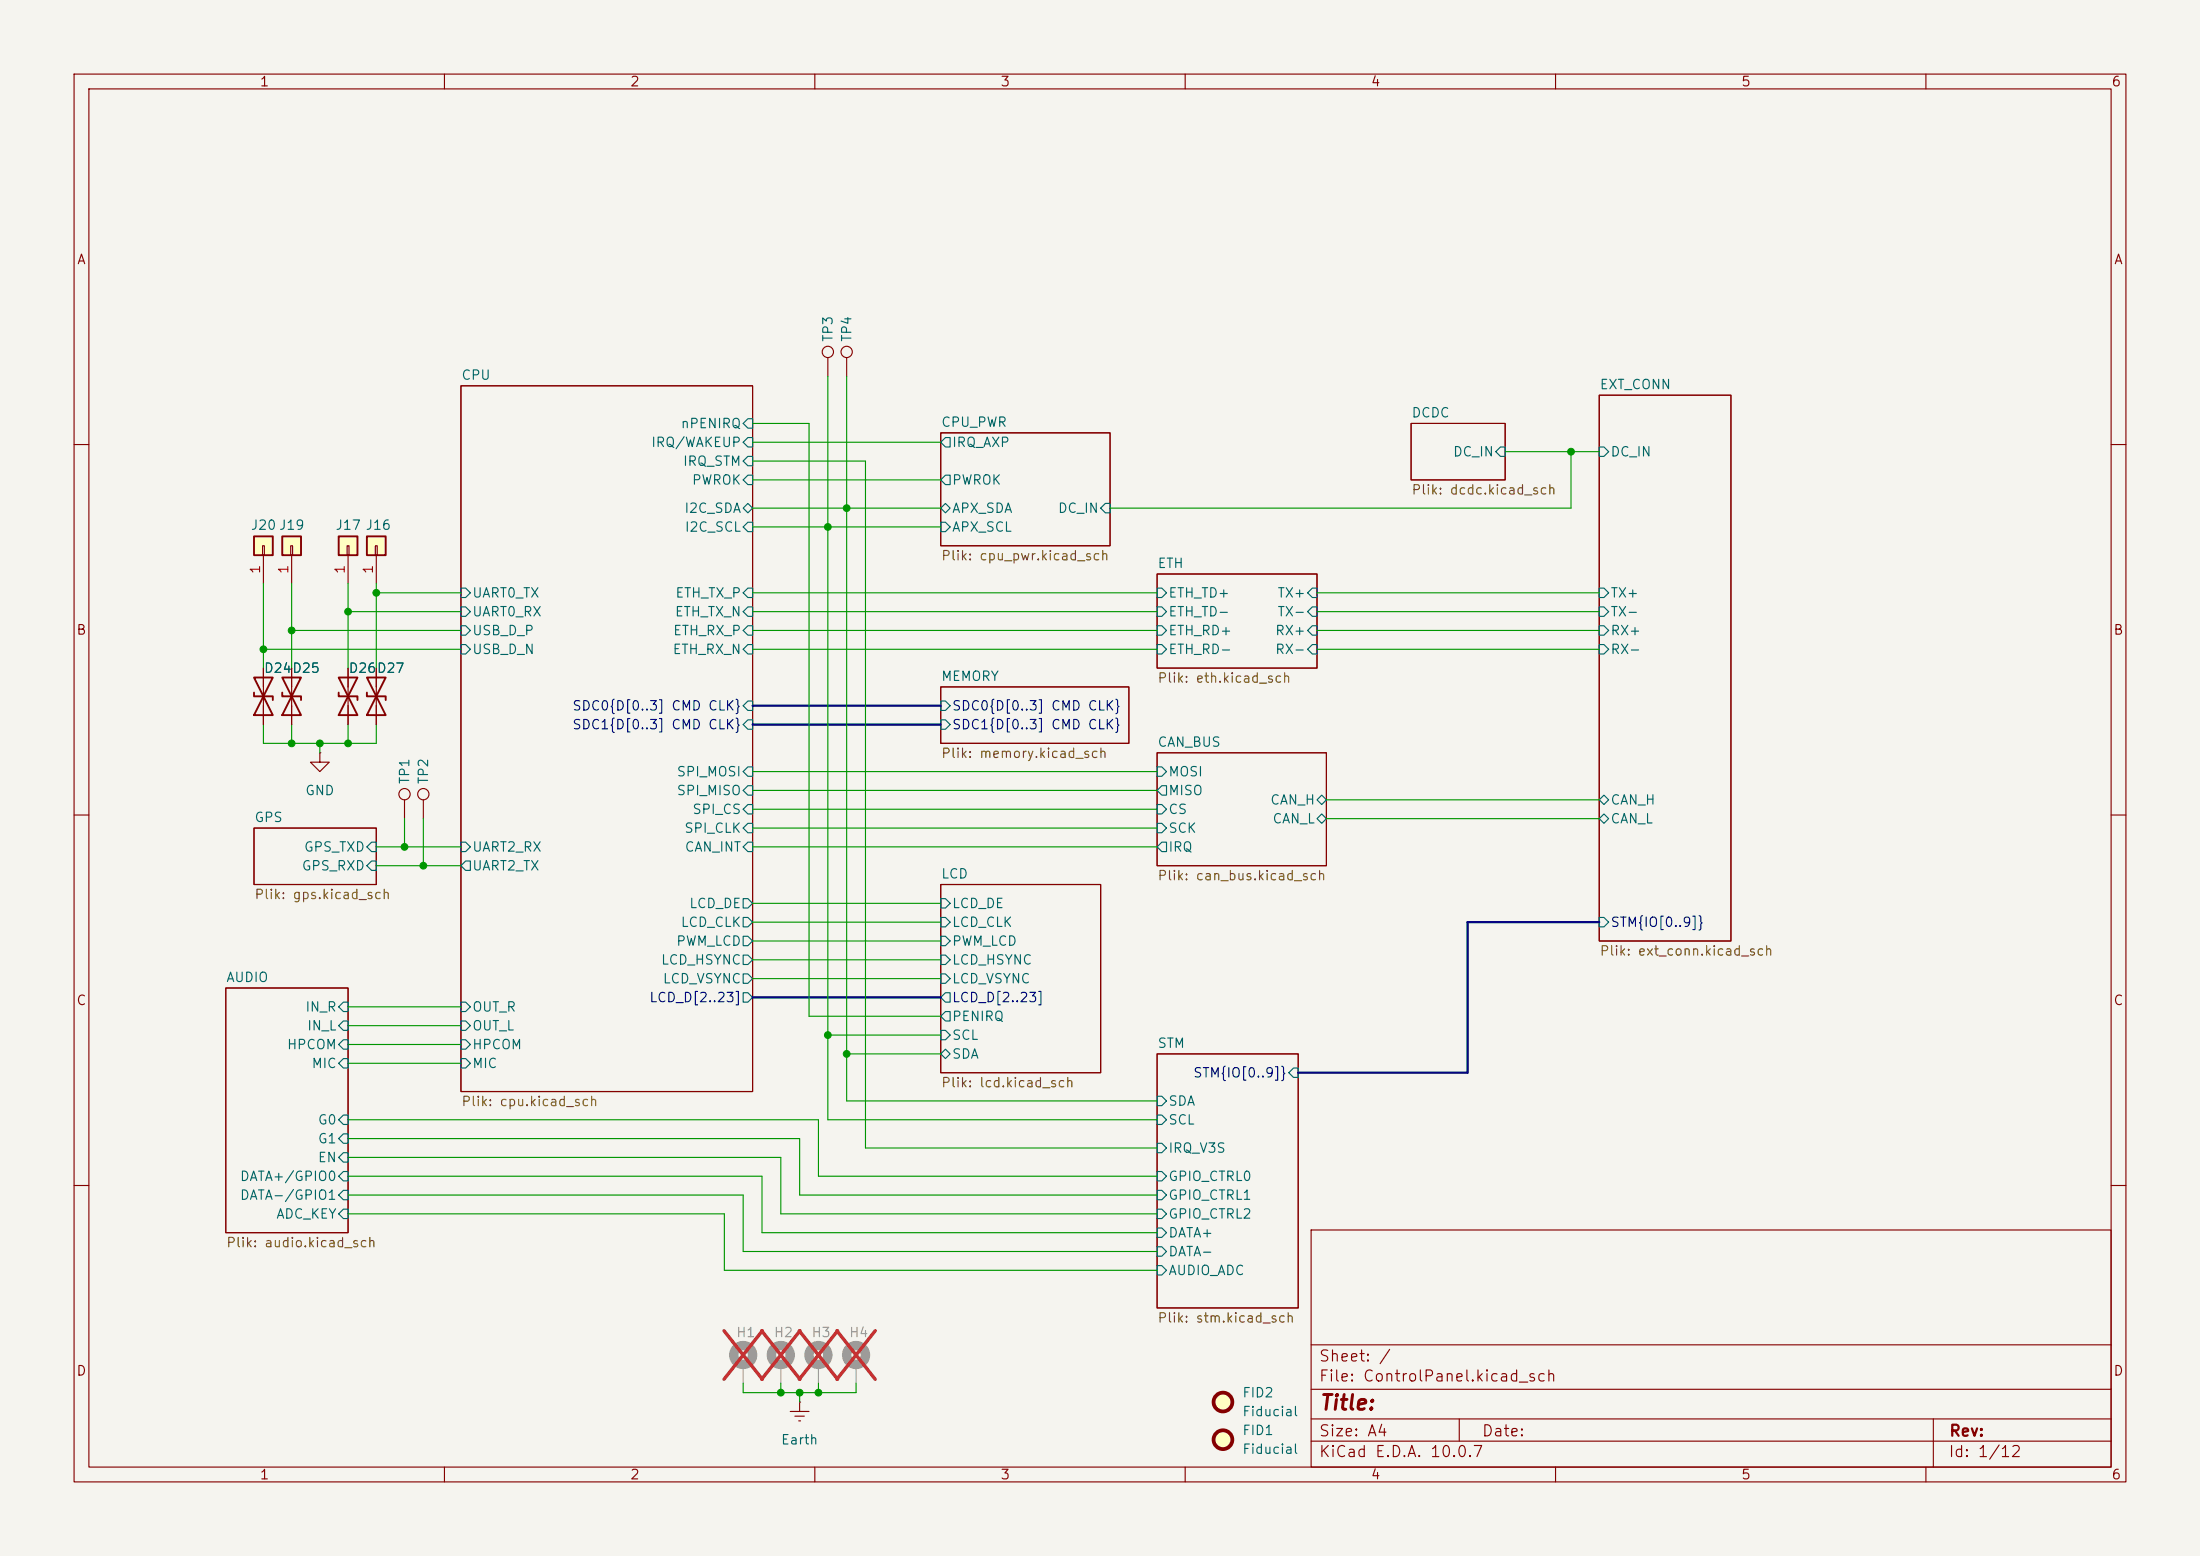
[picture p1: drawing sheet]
<svg xmlns="http://www.w3.org/2000/svg" width="297mm" height="210mm" viewBox="0 0 297 210" stroke-linecap="round" stroke-linejoin="round" font-family="sans-serif">
<path d="M0 0h297v210h-297z" fill="#f5f4ef" stroke="#f5f4ef" stroke-width=".14"/>
<g fill="none" stroke="#840000" stroke-width=".15">
<path d="M10 10h277v190h-277zM12 12h273v186h-273zM60 10v2M110 10v2M160 10v2M210 10v2M260 10v2M62.2 52.1h39.4v95.2h-39.4zM127 58.4h22.9v15.3h-22.9zM190.5 57.2h12.7v7.6h-12.7zM215.9 53.3h17.8v73.7h-17.8zM10 60h2"/>
<path d="M156.2 77.5h21.6v12.7h-21.6zM285 60h2M127 92.7h25.4v7.6h-25.4zM10 110h2M34.3 111.8h16.5v7.6h-16.5zM127 119.4h21.6v25.4h-21.6zM156.2 101.6h22.9v15.2h-22.9zM285 110h2M30.5 133.4h16.5v33h-16.5zM156.2 142.2h19.1v34.3h-19.1zM10 160h2M177 166h108v32h-108z"/>
<path d="M285 160h2M60 198v2M110 198v2M160 198v2M177 194.5h108M177 191.5h108M177 187.5h108M177 181.5h108M197 191.5v3M210 198v2M260 198v2M261 191.5v6.5"/>
</g>
<g fill="none" stroke="#006464" stroke-width=".15">
<path d="M100.3 59.7l.7-.6h.6v1.2h-.6zM101 56.5h.6v1.3h-.6l-.7-.6zM127.6 59.1h.7v1.2h-.7l-.6-.6zM62.2 79.4h.7l.6 .6-.6 .6h-.7zM100.3 71.1l.7-.6h.6v1.3h-.6zM100.3 68.6l.7-.7 .6 .7-.6 .6zM100.3 64.8l.7-.7h.6v1.3h-.6zM101 79.4h.6v1.2h-.6l-.7-.6zM101 61.6h.6v1.3h-.6l-.7-.7zM127 70.5h.6l.7 .6-.7 .7h-.6zM127 68.6l.6-.7 .7 .7-.7 .6zM127.6 64.1h.7v1.3h-.7l-.6-.6z"/>
<path d="M149.2 67.9h.7v1.3h-.7l-.6-.6zM156.2 79.4h.6l.7 .6-.7 .6h-.6zM177.2 79.4h.6v1.2h-.6l-.7-.6zM202.6 60.3h.6v1.3h-.6l-.7-.6zM215.9 60.3h.6l.7 .7-.7 .6h-.6zM215.9 79.4h.6l.7 .6-.7 .6h-.6zM62.2 87h.7l.6 .6-.6 .7h-.7zM62.2 84.5h.7l.6 .6-.6 .6h-.7zM62.2 81.9h.7l.6 .7-.6 .6h-.7zM100.3 82.6l.7-.7h.6v1.3h-.6zM100.3 95.3l.7-.7h.6v1.3h-.6zM101 87h.6v1.3h-.6l-.7-.7z"/>
<path d="M101 84.5h.6v1.2h-.6l-.7-.6zM101 97.2h.6v1.2h-.6l-.7-.6zM127 94.6h.6l.7 .7-.7 .6h-.6zM127 97.2h.6l.7 .6-.7 .6h-.6zM156.2 84.5h.6l.7 .6-.7 .6h-.6zM156.2 87h.6l.7 .6-.7 .7h-.6zM156.2 81.9h.6l.7 .7-.7 .6h-.6zM177.2 84.5h.6v1.2h-.6l-.7-.6zM177.2 87h.6v1.3h-.6l-.7-.7zM177.2 81.9h.6v1.3h-.6l-.7-.6zM215.9 84.5h.6l.7 .6-.7 .6h-.6zM215.9 87h.6l.7 .6-.7 .7h-.6z"/>
<path d="M215.9 81.9h.6l.7 .7-.7 .6h-.6zM50.2 116.2h.6v1.3h-.6l-.7-.7zM50.2 113.7h.6v1.2h-.6l-.7-.6zM62.2 113.7h.7l.6 .6-.6 .6h-.7zM62.9 116.2h.6v1.3h-.6l-.7-.7zM100.3 106.7l.7-.7h.6v1.3h-.6zM101 113.7h.6v1.2h-.6l-.7-.6zM101 111.1h.6v1.3h-.6l-.7-.6zM101 108.6h.6v1.3h-.6l-.7-.7zM101 103.5h.6v1.3h-.6l-.7-.7zM156.2 103.5h.6l.7 .6-.7 .7h-.6zM156.2 108.6h.6l.7 .6-.7 .7h-.6z"/>
<path d="M156.2 111.1h.6l.7 .7-.7 .6h-.6zM156.8 113.7h.7v1.2h-.7l-.6-.6zM156.8 106h.7v1.3h-.7l-.6-.6zM177.8 108l.6-.7 .7 .7-.7 .6zM177.8 110.5l.6-.6 .7 .6-.7 .6zM215.9 108l.6-.7 .7 .7-.7 .6zM215.9 110.5l.6-.6 .7 .6-.7 .6zM46.4 137.8h.6v1.3h-.6l-.7-.7zM46.4 135.3h.6v1.2h-.6l-.7-.6zM62.2 137.8h.7l.6 .6-.6 .7h-.7zM62.2 135.3h.7l.6 .6-.6 .6h-.7zM100.3 126.4h.7l.6 .6-.6 .6h-.7z"/>
<path d="M100.3 123.8h.7l.6 .7-.6 .6h-.7zM100.3 121.3h.7l.6 .6-.6 .7h-.7zM100.3 134h.7l.6 .6-.6 .7h-.7zM100.3 128.9h.7l.6 .6-.6 .7h-.7zM100.3 131.4h.7l.6 .7-.6 .6h-.7zM127 123.8h.6l.7 .7-.7 .6h-.6zM127 121.3h.6l.7 .6-.7 .7h-.6zM127 128.9h.6l.7 .6-.7 .7h-.6zM127 131.4h.6l.7 .7-.7 .6h-.6zM127 126.4h.6l.7 .6-.7 .6h-.6zM127 139.1h.6l.7 .6-.7 .6h-.6zM127.6 134h.7v1.3h-.7l-.6-.7z"/>
<path d="M127.6 136.5h.7v1.3h-.7l-.6-.6zM215.9 123.8h.6l.7 .7-.7 .6h-.6zM46.4 158.1h.6v1.3h-.6l-.7-.6zM46.4 155.6h.6v1.2h-.6l-.7-.6zM46.4 140.3h.6v1.3h-.6l-.7-.6zM46.4 142.9h.6v1.2h-.6l-.7-.6zM46.4 150.5h.6v1.3h-.6l-.7-.7zM46.4 153h.6v1.3h-.6l-.7-.6zM62.2 140.3h.7l.6 .7-.6 .6h-.7zM62.2 142.9h.7l.6 .6-.6 .6h-.7zM127.6 141.6l.7 .6-.7 .7-.6-.7zM156.2 154.3h.6l.7 .6-.7 .7h-.6z"/>
<path d="M156.2 150.5h.6l.7 .6-.7 .7h-.6zM156.2 148h.6l.7 .6-.7 .6h-.6zM156.2 158.1h.6l.7 .7-.7 .6h-.6zM174.6 144.1h.7v1.3h-.7l-.6-.6zM46.4 160.7h.6v1.2h-.6l-.7-.6zM46.4 163.2h.6v1.3h-.6l-.7-.7zM156.2 170.8h.6l.7 .7-.7 .6h-.6zM156.2 165.7h.6l.7 .7-.7 .6h-.6zM156.2 168.3h.6l.7 .6-.7 .6h-.6zM156.2 160.7h.6l.7 .6-.7 .6h-.6zM156.2 163.2h.6l.7 .6-.7 .7h-.6z"/>
</g>
<path d="M34.3 72.4h2.5v2.5h-2.5z" fill="#ffffc2"/>
<path d="M34.3 72.4h2.5v2.5h-2.5z" fill="none" stroke="#840000" stroke-width=".25"/>
<path d="M35.4 73.7h.3v1.2h-.3zM35.6 74.9v3.8" fill="none" stroke="#840000" stroke-width=".15"/>
<path d="M38.1 72.4h2.5v2.5h-2.5z" fill="#ffffc2"/>
<path d="M38.1 72.4h2.5v2.5h-2.5z" fill="none" stroke="#840000" stroke-width=".25"/>
<path d="M39.2 73.7h.3v1.2h-.3zM39.4 74.9v3.8" fill="none" stroke="#840000" stroke-width=".15"/>
<path d="M45.7 72.4h2.6v2.5h-2.6z" fill="#ffffc2"/>
<path d="M45.7 72.4h2.6v2.5h-2.6z" fill="none" stroke="#840000" stroke-width=".25"/>
<path d="M46.9 73.7h.2v1.2h-.2zM47 74.9v3.8" fill="none" stroke="#840000" stroke-width=".15"/>
<path d="M49.5 72.4h2.6v2.5h-2.6z" fill="#ffffc2"/>
<path d="M49.5 72.4h2.6v2.5h-2.6zM34.3 91.4h2.5l-2.5 5.1h2.5zM34.3 93.5v.5h2.5v.5M38.1 91.4h2.5l-2.5 5.1h2.5zM38.1 93.5v.5h2.5v.5M45.7 91.4h2.6l-2.6 5.1h2.6zM45.7 93.5v.5h2.6v.5M49.5 91.4h2.6l-2.6 5.1h2.6zM49.5 93.5v.5h2.6v.5" fill="none" stroke="#840000" stroke-width=".25"/>
<g fill="none" stroke="#840000" stroke-width=".15">
<path d="M111.8 48.3v2.5M114.3 48.3v2.5M50.7 73.7h.2v1.2h-.2zM50.8 74.9v3.8M35.6 90.2v7.6M39.4 90.2v7.6M47 90.2v7.6M50.8 90.2v7.6M43.2 101.6v1.3h1.2l-1.2 1.2-1.3-1.2h1.3M43.2 101.6h.1M54.6 108v2.5M57.1 108v2.5"/>
<path d="M106.7 190.5h2.5M107.3 191.1h1.3M107.8 191.8h.3M107.9 189.2h.1M107.9 189.2v1.3"/>
<circle cx="111.8" cy="47.5" r=".76"/>
<circle cx="114.3" cy="47.5" r=".76"/>
<circle cx="54.6" cy="107.2" r=".76"/>
<circle cx="57.1" cy="107.2" r=".76"/>
</g>
<g fill="none" stroke="#9c9b98" stroke-width="1.3">
<circle cx="100.3" cy="182.9" r="1.27"/>
<circle cx="105.4" cy="182.9" r="1.27"/>
<circle cx="110.5" cy="182.9" r="1.27"/>
<circle cx="115.6" cy="182.9" r="1.27"/>
</g>
<path d="M100.3 184.2v2.5M105.4 184.2v2.5M110.5 184.2v2.5M115.6 184.2v2.5" fill="none" stroke="#9c9b98" stroke-width=".15"/>
<path d="M97.7 179.6l5.2 6.6M102.8 179.6l5.2 6.6M102.9 179.6l-5.2 6.6M107.9 179.6l5.2 6.6M108 179.6l-5.2 6.6M113 179.6l5.2 6.6M113.1 179.6l-5.2 6.6M118.2 179.6l-5.2 6.6" fill="none" stroke="#e12e31" stroke-width=".46"/>
<g fill="#ffffc2" stroke="#ffffc2" stroke-width=".14">
<circle cx="165.1" cy="194.3" r="1.27"/>
<circle cx="165.1" cy="189.2" r="1.27"/>
</g>
<g fill="none" stroke="#840000" stroke-width=".51">
<circle cx="165.1" cy="189.2" r="1.27"/>
<circle cx="165.1" cy="194.3" r="1.27"/>
</g>
<path d="M101.6 95.3h25.4M101.6 97.8h25.4M101.6 134.6h25.4M215.9 124.5h-17.8v20.3h-22.8" fill="none" stroke="#000084" stroke-width=".3"/>
<g fill="none" stroke="#009600" stroke-width=".15">
<path d="M101.6 57.2h7.6v80h17.8M101.6 59.7h25.4M111.8 50.8v100.3h44.4M114.3 50.8v97.8h41.9M35.6 78.7v11.5M39.4 78.7v11.5M47 78.7v11.5M50.8 78.7v11.5M101.6 62.2h15.2v92.7h39.4M101.6 68.6h25.4M101.6 71.1h25.4M101.6 64.8h25.4"/>
<path d="M203.2 61h12.7M212.1 61v7.6h-62.2M35.6 87.6h26.6M35.6 97.8v2.5h15.2v-2.5M39.4 85.1h22.8M39.4 97.8v2.5M47 82.6h15.2M47 97.8v2.5M50.8 80h11.4M101.6 82.6h54.6M101.6 80h54.6M101.6 85.1h54.6"/>
<path d="M101.6 87.6h54.6M177.8 82.6h38.1M177.8 80h38.1M177.8 85.1h38.1M177.8 87.6h38.1M43.2 100.3v1.3M50.8 114.3h11.4M50.8 116.8h11.4M54.6 110.5v3.8M57.1 110.5v6.3M101.6 114.3h54.6M101.6 104.1h54.6"/>
<path d="M101.6 109.2h54.6M101.6 111.8h54.6M101.6 106.7h54.6M179.1 108h36.8M179.1 110.5h36.8M47 138.4h15.2M47 135.9h15.2M101.6 132.1h25.4M101.6 124.5h25.4M101.6 121.9h25.4M101.6 127h25.4M101.6 129.5h25.4"/>
<path d="M111.8 139.7h15.2M47 156.2h58.4v7.6h50.8M47 158.8h55.9v7.6h53.3M47 151.1h63.5v7.7h45.7M47 153.7h60.9v7.6h48.3M47 141h15.2M47 143.5h15.2M114.3 142.2h12.7M47 161.3h53.3v7.6h55.9M47 163.8h50.8v7.7h58.4M100.3 186.7v1.3h15.3v-1.3M105.4 186.7v1.3"/>
<path d="M107.9 188v1.2M110.5 186.7v1.3"/>
</g>
<g fill="#009600" stroke="#009600" stroke-width=".14">
<circle cx="39.4" cy="85.1" r=".46"/>
<circle cx="35.6" cy="87.6" r=".46"/>
<circle cx="47" cy="82.6" r=".46"/>
<circle cx="50.8" cy="80" r=".46"/>
<circle cx="111.8" cy="71.1" r=".46"/>
<circle cx="114.3" cy="142.2" r=".46"/>
<circle cx="111.8" cy="139.7" r=".46"/>
<circle cx="105.4" cy="188" r=".46"/>
<circle cx="114.3" cy="68.6" r=".46"/>
<circle cx="212.1" cy="61" r=".46"/>
<circle cx="47" cy="100.3" r=".46"/>
<circle cx="54.6" cy="114.3" r=".46"/>
<circle cx="43.2" cy="100.3" r=".46"/>
<circle cx="57.1" cy="116.8" r=".46"/>
<circle cx="39.4" cy="100.3" r=".46"/>
<circle cx="110.5" cy="188" r=".46"/>
<circle cx="107.9" cy="188" r=".46"/>
</g>
<text font-size="2" fill="#840000" x="178" y="190.8">Title:</text>
<g font-size="1.5" fill="#840000">
<text x="178" y="184.1">Sheet: /</text>
<text x="178" y="186.8">File: ControlPanel.kicad_sch</text>
<text x="178" y="197">KiCad E.D.A. 10.0.7</text>
<text x="178" y="194.2">Size: A4</text>
<text x="200" y="194.2">Date:</text>
<text x="263" y="197">Id: 1/12</text>
<text x="263" y="194.2">Rev:</text>
</g>
<g font-size="1.3" fill="#840000">
<text x="35" y="12">1</text>
<text x="85" y="12">2</text>
<text x="135" y="12">3</text>
<text x="185" y="12">4</text>
<text x="235" y="12">5</text>
<text x="285" y="12">6</text>
<text x="10.3" y="36">A</text>
<text x="285.3" y="36">A</text>
<text x="10.2" y="86">B</text>
<text x="285.2" y="86">B</text>
<text x="10.2" y="136">C</text>
<text x="285.2" y="136">C</text>
<text x="10.2" y="186">D</text>
<text x="285.2" y="186">D</text>
<text x="35" y="200">1</text>
<text x="85" y="200">2</text>
<text x="135" y="200">3</text>
<text x="185" y="200">4</text>
<text x="235" y="200">5</text>
<text x="285" y="200">6</text>
</g>
<g font-size="1.3" fill="#006464">
<text x="112.7" y="46.2" transform="rotate(-90 112.7 46.2)">TP3</text>
<text x="115.3" y="46.2" transform="rotate(-90 115.3 46.2)">TP4</text>
<text x="62.2" y="51.6">CPU</text>
<text x="215.9" y="52.8">EXT_CONN</text>
<text x="91.8" y="58.1">nPENIRQ</text>
<text x="127" y="57.9">CPU_PWR</text>
<text x="190.5" y="56.7">DCDC</text>
<text x="87.8" y="60.7">IRQ/WAKEUP</text>
<text x="92.1" y="63.2">IRQ_STM</text>
<text x="93.3" y="65.7">PWROK</text>
<text x="128.4" y="60.7">IRQ_AXP</text>
<text x="128.4" y="65.7">PWROK</text>
<text x="196.1" y="61.9">DC_IN</text>
<text x="217.3" y="61.9">DC_IN</text>
<text x="33.8" y="71.8">J20 J19</text>
<text x="45.2" y="71.8">J17 J16</text>
<text x="92.3" y="69.5">I2C_SDA</text>
<text x="128.4" y="69.5">APX_SDA</text>
<text x="142.7" y="69.5">DC_IN</text>
<text x="92.4" y="72.1">I2C_SCL</text>
<text x="128.4" y="72.1">APX_SCL</text>
<text x="156.2" y="77">ETH</text>
<text x="63.7" y="83.5">UART0_RX</text>
<text x="63.7" y="81">UART0_TX</text>
<text x="91" y="83.5">ETH_TX_N</text>
<text x="91.1" y="81">ETH_TX_P</text>
<text x="157.6" y="81">ETH_TD+</text>
<text x="157.6" y="83.5">ETH_TD-</text>
<text x="172.4" y="81">TX+</text>
<text x="172.4" y="83.5">TX-</text>
<text x="217.3" y="81">TX+</text>
<text x="217.3" y="83.5">TX-</text>
<text x="63.7" y="88.6">USB_D_N</text>
<text x="63.7" y="86.1">USB_D_P</text>
<text x="90.7" y="88.6">ETH_RX_N</text>
<text x="90.8" y="86.1">ETH_RX_P</text>
<text x="157.6" y="86.1">ETH_RD+</text>
<text x="157.6" y="88.6">ETH_RD-</text>
<text x="172.1" y="86.1">RX+</text>
<text x="172.1" y="88.6">RX-</text>
<text x="217.3" y="86.1">RX+</text>
<text x="217.3" y="88.6">RX-</text>
<text x="35.5" y="91.1">D24D25</text>
<text x="47" y="91.1">D26D27</text>
<text x="127" y="92.2">MEMORY</text>
<text x="156.2" y="101.1">CAN_BUS</text>
<text x="41.1" y="107.6">GND</text>
<text x="55.6" y="105.9" transform="rotate(-90 55.6 105.9)">TP1</text>
<text x="58.1" y="105.9" transform="rotate(-90 58.1 105.9)">TP2</text>
<text x="91.3" y="107.6">SPI_MISO</text>
<text x="91.3" y="105.1">SPI_MOSI</text>
<text x="157.6" y="107.6">MISO</text>
<text x="157.6" y="105.1">MOSI</text>
<text x="34.3" y="111.3">GPS</text>
<text x="92.3" y="112.7">SPI_CLK</text>
<text x="93.4" y="110.2">SPI_CS</text>
<text x="157.6" y="110.2">CS</text>
<text x="157.6" y="112.7">SCK</text>
<text x="171.4" y="108.9">CAN_H</text>
<text x="171.7" y="111.5">CAN_L</text>
<text x="217.3" y="108.9">CAN_H</text>
<text x="217.3" y="111.5">CAN_L</text>
<text x="40.6" y="117.8">GPS_RXD</text>
<text x="40.9" y="115.3">GPS_TXD</text>
<text x="63.7" y="115.3">UART2_RX</text>
<text x="63.7" y="117.8">UART2_TX</text>
<text x="92.4" y="115.3">CAN_INT</text>
<text x="127" y="118.9">LCD</text>
<text x="157.6" y="115.3">IRQ</text>
<text x="91.8" y="125.4">LCD_CLK</text>
<text x="93" y="122.9">LCD_DE</text>
<text x="128.4" y="125.4">LCD_CLK</text>
<text x="128.4" y="122.9">LCD_DE</text>
<text x="89.1" y="130.5">LCD_HSYNC</text>
<text x="91.2" y="128">PWM_LCD</text>
<text x="128.4" y="130.5">LCD_HSYNC</text>
<text x="128.4" y="128">PWM_LCD</text>
<text x="30.5" y="132.9">AUDIO</text>
<text x="41.1" y="136.9">IN_R</text>
<text x="63.7" y="136.9">OUT_R</text>
<text x="89.4" y="133">LCD_VSYNC</text>
<text x="128.4" y="133">LCD_VSYNC</text>
<text x="38.6" y="141.9">HPCOM</text>
<text x="41.4" y="139.4">IN_L</text>
<text x="63.7" y="141.9">HPCOM</text>
<text x="63.7" y="139.4">OUT_L</text>
<text x="128.4" y="138.1">PENIRQ</text>
<text x="128.4" y="140.7">SCL</text>
<text x="128.4" y="143.2">SDA</text>
<text x="156.2" y="141.7">STM</text>
<text x="42" y="144.5">MIC</text>
<text x="63.7" y="144.5">MIC</text>
<text x="157.6" y="149.6">SDA</text>
<text x="42.8" y="152.1">G0</text>
<text x="42.8" y="154.6">G1</text>
<text x="157.6" y="155.9">IRQ_V3S</text>
<text x="157.6" y="152.1">SCL</text>
<text x="32.3" y="159.7">DATA+/GPIO0</text>
<text x="42.8" y="157.2">EN</text>
<text x="157.6" y="159.7">GPIO_CTRL0</text>
<text x="32.3" y="162.3">DATA-/GPIO1</text>
<text x="37.2" y="164.8">ADC_KEY</text>
<text x="157.6" y="167.3">DATA+</text>
<text x="157.6" y="162.3">GPIO_CTRL1</text>
<text x="157.6" y="164.8">GPIO_CTRL2</text>
<text x="157.6" y="172.4">AUDIO_ADC</text>
<text x="157.6" y="169.9">DATA-</text>
<text x="167.6" y="188.9">FID2</text>
<text x="167.6" y="191.5">Fiducial</text>
<text x="105.3" y="195.3">Earth</text>
<text x="167.6" y="194">FID1</text>
<text x="167.6" y="196.5">Fiducial</text>
</g>
<g font-size="1.3" fill="#725600">
<text x="190.5" y="67.1">Plik: dcdc.kicad_sch</text>
<text x="127" y="76">Plik: cpu_pwr.kicad_sch</text>
<text x="156.2" y="92.5">Plik: eth.kicad_sch</text>
<text x="127" y="102.6">Plik: memory.kicad_sch</text>
<text x="156.2" y="119.1">Plik: can_bus.kicad_sch</text>
<text x="34.3" y="121.7">Plik: gps.kicad_sch</text>
<text x="215.9" y="129.3">Plik: ext_conn.kicad_sch</text>
<text x="62.2" y="149.6">Plik: cpu.kicad_sch</text>
<text x="127" y="147.1">Plik: lcd.kicad_sch</text>
<text x="30.5" y="168.7">Plik: audio.kicad_sch</text>
<text x="156.2" y="178.8">Plik: stm.kicad_sch</text>
</g>
<g font-size="1.3" fill="#a90000">
<text x="35.4" y="77.6" transform="rotate(-90 35.4 77.6)">1</text>
<text x="39.2" y="77.6" transform="rotate(-90 39.2 77.6)">1</text>
<text x="46.9" y="77.6" transform="rotate(-90 46.9 77.6)">1</text>
<text x="50.7" y="77.6" transform="rotate(-90 50.7 77.6)">1</text>
</g>
<g font-size="1.3" fill="#000084">
<text x="77.2" y="96.2">SDC0{D[0..3] CMD CLK}</text>
<text x="77.2" y="98.8">SDC1{D[0..3] CMD CLK}</text>
<text x="128.4" y="96.2">SDC0{D[0..3] CMD CLK}</text>
<text x="128.4" y="98.8">SDC1{D[0..3] CMD CLK}</text>
<text x="217.3" y="125.4">STM{IO[0..9]}</text>
<text x="87.6" y="135.6">LCD_D[2..23]</text>
<text x="128.4" y="135.6">LCD_D[2..23]</text>
<text x="161" y="145.7">STM{IO[0..9]}</text>
</g>
<g font-size="1.3" fill="#939391">
<text x="99.3" y="180.8">H1</text>
<text x="104.4" y="180.8">H2</text>
<text x="109.5" y="180.8">H3</text>
<text x="114.5" y="180.8">H4</text>
</g>
</svg>
